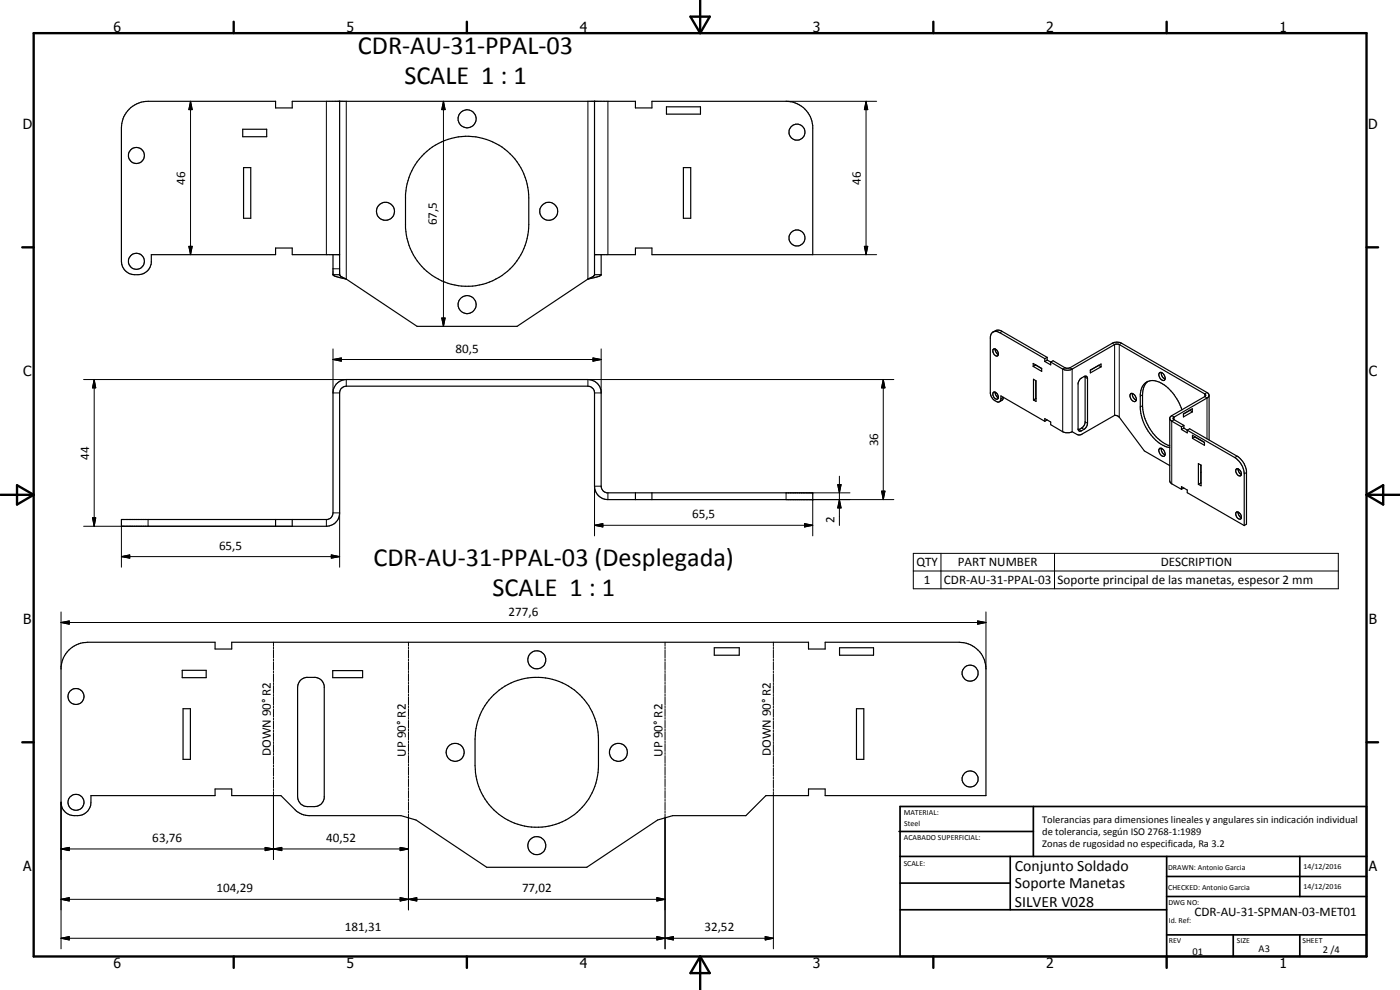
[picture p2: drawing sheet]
<svg xmlns="http://www.w3.org/2000/svg" width="420mm" height="297mm" viewBox="0 0 420 297" stroke-linecap="round" stroke-linejoin="round" font-family="sans-serif">
<g fill="none" stroke="#000" stroke-width=".35">
<path d="M72.8 38.8h7.2v2.2h-7.2zM101.9 30.4v52.1M178.4 30.4v52.1M200 32h10.2v2.2h-10.2zM73.1 50.3h2.2v15.2h-2.2zM127.3 46.1a18.5 18.5 0 0 1 20.1-3.7 18.5 18.5 0 0 1 11.3 17v8a18.5 18.5 0 0 1-18 18.5 18.5 18.5 0 0 1-19-17.4v-10.2a18.5 18.5 0 0 1 5.6-12.2zM205.1 50.3h2.2v15.2h-2.2zM99.9 76.4v6M101.9 76.4h-14.2v-2h-5v2h-37.3v2.5a4.6 4.6 0 0 1-4 3.6 4.6 4.6 0 0 1-4.7-2.7l-.3-1.4v-40a8 8 0 0 1 8-8h38.3v2h5v-2h103v2h5v-2h40.2a8.1 8.1 0 0 1 8 7.3v38.7h-48.2v-2h-5v2h-12.3M180.4 76.4v6.1M99.9 82.4h2M99.9 82.4l.7 .5 3.3 .8"/>
<path d="M101.9 82.5l.4 .4 1.6 .8M103.9 83.7l21.3 14.2h30l21.2-14.2M178.4 82.4h2M178.4 82.5l-.3 .4-1.7 .8M180.4 82.5l-.6 .4-3.4 .8M298 99.6l1.2-.5 1.2 .1 13.9 8M298 104.9a1.08 1.08 0 0 1 1.2 0 1.08 1.08 0 0 1 .4 1.1v.4a.7 .7 0 0 1-.7 .5 .7 .7 0 0 1-.6-.7l-.3-.7zM298 117.9a1.08 1.08 0 0 1 1.2 0 1.08 1.08 0 0 1 .4 1.1v.4a.7 .7 0 0 1-.7 .4 .7 .7 0 0 1-.6-.6l-.3-.8zM298.7 104.7a1.96 1.96 0 0 0 .9 1.7M298.7 117.6l.2 .9 .7 .8M301.1 119.2l-.2 .7-.9 .6M310.1 109.1l2.5 1.4v.9l-2.5-1.5z"/>
<path d="M310.2 113.8l.7 .5v6.1l-.7-.4zM310.8 109.5h.1M310.8 109.5l1.8 1.1M310.8 109.5l-.7 .4M310.8 119.6h.1M310.8 119.6l-.6 .4M310.8 114.2v5.4M313.6 107.6l-13.6-7.8a1.7 1.7 0 0 0-1.8-.3 1.7 1.7 0 0 0-1 1.6v17a2.75 2.75 0 0 0 2.7 2.5l.5-.7v-1.1l13.2 7.6M313.6 108.5l1.7 1v-.9M313.6 107.6v.9M314.3 107.2v.8M314.3 108l1 .6"/>
<path d="M314.3 108l-.7 .5M314.3 107.2l-.7 .4M315.3 108.6l.7-.4 3.6 2.2 1.1 .1 13.1-7.5a3.1 3.1 0 0 1 2.8 0l26.1 15.1 .1 .4 .1 13.5M315.3 108.6l4.2 2.4h1.7l13.3-7.6 1.1-.1 26.1 15 .2 .2-.2 .4-10 5.8-.6 .7v18.9l.6 .9 2.9 1.6M324.2 113.7l1.1-.7a.64 .64 0 0 1 .8-.1 .64 .64 0 0 1 .3 .7v13.4a2.69 2.69 0 0 1-2.2 2.4l-.5-.2-.2-.3v-13.9zM325.6 112.9l.1 13.9a2.73 2.73 0 0 1-2.1 2.1M327.2 111l3.2-1.8v.9l-3.2 1.8zM329.7 109.6l-2.5 1.5M329.7 109.6h.1M329.7 109.6l.7 .5M339.3 118.2a1.42 1.42 0 0 1 1.5 .7 1.42 1.42 0 0 1-.2 1.6 1.72 1.72 0 0 1-1.3-2.3zM339.8 118.1a1.91 1.91 0 0 0 1.2 2"/>
<path d="M344.5 114.4a4.9 4.9 0 0 0-1.6 4v3.3a13.8 13.8 0 0 0 8.2 12M348 111.8a1.47 1.47 0 0 1 1.4 .7 1.47 1.47 0 0 1 0 1.6 1.56 1.56 0 0 1-1.4-2.3zM348.5 111.8a1.95 1.95 0 0 0 1.2 1.9M362.8 118.7l-.6 .7-10 5.8v.7l3.1 1.7M313.6 126.4v-.8l1.7 1v.8l3.9 2.3 1.7 .1 .9-.3 1.5 .9 .7 .1 .5-.1 10-5.8 .7 .1 .7 .5 7.5 10.1 7.7 4.4M314.3 126l-.7 .4M348.1 134.5a1.59 1.59 0 0 1 1.3 2.4 1.59 1.59 0 0 1-1.3-2.4zM348.5 134.5a1.96 1.96 0 0 0 1.2 2M351.1 125.6l.6 .8 2.9 1.7M354.6 128.9l1.7 1v-.8M354.6 128.1v.8M354.7 123a12.4 12.4 0 0 0-8.3-8.8 3.5 3.5 0 0 0-4 3l-.2 1.1a19 19 0 0 0 .5 7.1 13.1 13.1 0 0 0 7.9 8.8l.5 .1"/>
<path d="M355.2 124.2l2.6-1.6v1l-2.6 1.5zM355.3 127.6v.8M355.3 128.4l1 .7M355.3 128.4l-.7 .5M355.3 127.6l-.7 .5M356.3 129.1l14.3 8.2a6.3 6.3 0 0 1 2.8 4.9v15.5M356.3 129.1l.7-.4 14.3 8.2a6.2 6.2 0 0 1 2.8 4.5v15.9l-.7 .4M357.2 123.1h.1M357.2 123.1l.6 .5M357.2 123.1l-2 1.1M357.9 131.5v-.9l3.6 2.1M357.9 131.5l3.6 2.1v-.9"/>
<path d="M358.6 131v.1M358.6 131.1l2.9 1.7M358.6 131.1l-.7 .4M359.7 139.1l.8 .5v6.2l-.8-.5zM360.4 139.5v5.4M36.4 155.9h61.9l.7-.3 .6-.7 .3-1v-36a4 4 0 0 1 4-4h72.5a4 4 0 0 1 4 3.5v28.5a2.09 2.09 0 0 0 1.7 2h61.8v2h-61.5a4 4 0 0 1-4-4v-28a2 2 0 0 0-2-2h-72.5a2.09 2.09 0 0 0-2 2v36a4 4 0 0 1-4 4h-61.5zM82.7 155.9v2M87.7 155.9v2M190.7 147.9v2M195.7 147.9v2M354.6 146.8v-.8l1.7 1v.8l17.1 9.9M355.3 146.4l-.7 .4"/>
<path d="M360.4 144.9h.1M360.4 144.9l-.7 .4M360.5 141.7h-.1M371 140.7a1.32 1.32 0 0 1 1.3 .7 1.32 1.32 0 0 1 0 1.4 1.47 1.47 0 0 1-1.3-2.1zM371 153.7a1.32 1.32 0 0 1 1.3 .6 1.32 1.32 0 0 1 0 1.4 1.44 1.44 0 0 1-1.3-2zM371.6 140.7a1.76 1.76 0 0 0 1 1.7M371.6 153.6a1.74 1.74 0 0 0 1 1.7M20.6 195.1a8 8 0 0 1 5.7-2.4h38.2v2h5v-2h173.1v2h5v-2h40.3a8.1 8.1 0 0 1 8 8v38h-48.3v-2h-5v2h-12.7l-6.1 6h-21.9l-4.6 1.3-21.2 14.2h-30l-21.2-14.2-4.6-1.3h-27.5a6 6 0 0 1-4.3-1.7l-4.2-4.3h-14.8v-2h-5v2h-37.2v2a4.4 4.4 0 0 1-5.9 3.9 4 4 0 0 1-3.1-3.4v-41.2l.7-2.6zM214.4 194.4h7.5v2.2h-7.5zM252 194.4h10.2v2.2h-10.2zM54.7 201.1h7.2v2.2h-7.2zM54.9 212.6h2.2v15.2h-2.2z"/>
<path d="M90.2 204.1l1.7-.9h2.8a2.96 2.96 0 0 1 2.6 2.6v33.6a2.93 2.93 0 0 1-3 2.6 4.4 4.4 0 0 1-3.5-.4 2.95 2.95 0 0 1-1.5-2.6v-32.8l.3-1.1zM99.9 201.2h8.9v2.1h-8.9zM148.2 208.4a18.5 18.5 0 0 1 20.1-3.7 18.5 18.5 0 0 1 11.3 17v8a18.5 18.5 0 0 1-18.5 18.5 18.5 18.5 0 0 1-18.5-18.5v-8a18.8 18.8 0 0 1 5.6-13.3zM257 212.6h2.2v15.2h-2.2z"/>
<circle cx="140.2" cy="35.6" r="2.71"/>
<circle cx="239.2" cy="39.6" r="2.4"/>
<circle cx="40.9" cy="46.7" r="2.41"/>
<circle cx="40.9" cy="78.4" r="2.41"/>
<circle cx="115.7" cy="63.4" r="2.71"/>
<circle cx="164.7" cy="63.4" r="2.7"/>
<circle cx="239.2" cy="71.4" r="2.4"/>
<circle cx="140.2" cy="91.4" r="2.71"/>
<circle cx="161.1" cy="198" r="2.71"/>
<circle cx="22.8" cy="209" r="2.4"/>
<circle cx="291.1" cy="202" r="2.41"/>
<circle cx="136.6" cy="225.7" r="2.7"/>
<circle cx="185.6" cy="225.7" r="2.71"/>
<circle cx="291.1" cy="233.7" r="2.41"/>
<circle cx="22.8" cy="240.7" r="2.4"/>
<circle cx="161.1" cy="253.7" r="2.7"/>
</g>
<g fill="none" stroke="#000" stroke-width=".3">
<path d="M57.2 30.4l.5 2.5h-1zM57.2 30.4v46M97.9 30.4v46M103.9 30.4v53.3M133.1 30.4l.5 2.5h-1zM133.1 30.4v67.5M176.4 30.4v53.3M182.4 30.4v46M235.9 30.4h27.2M259.9 30.4l.5 2.5h-1zM259.9 30.4v46M56.7 73.9h1l-.5 2.5z"/>
<path d="M243.9 76.4h19.2M259.4 73.9h1l-.5 2.5zM99.9 80.6h2M132.6 95.4h1l-.5 2.5zM300.8 99.4l-.8 .4M25.1 113.9h78.8v2M28.3 113.9l.4 2.5h-.9zM28.3 113.9v44M99.9 107.9l2.5-.5v1zM99.9 104.7v13.2h2M99.9 107.9h80.5M178 107.4l2.4 .5-2.4 .5z"/>
<path d="M180.4 104.7v13.2h-2M265.1 113.9l.5 2.5h-1zM265.1 113.9v36M268.3 113.9h-91.9v2M301.1 119.2l-.7 .4M319.6 110.4l-.7 .3v18.8M321.1 110.4l.7 .3v18.8M325.7 113.2l.7 .4M333.8 103l.7 .4v21.2M336.6 103l-.7 .4v21.8M342.9 118.4l-.7 .5M362.2 117.8l-.6 .4v.8l.6 .4v12.3"/>
<path d="M323.9 128.8l.7 .4M324.6 128.4l.7 .4M325.7 126.6l.7 .4M342.9 121.7l-.7 .4M351.7 124.7l.7 .4v.8l-.7 .5v18.8M371.3 136.9l-.7 .4M25.1 157.9h62.6M27.8 155.4h.9l-.4 2.5zM36.4 157.9v12.3M44.4 155.9v2M97.9 155.9v2M99.9 153.9h2v16.3"/>
<path d="M178.4 157.6l2.5-.5v1zM178.4 157.6h65.5M180.4 145.9h-2v14.9M182.4 147.9v2M241.5 157.1l2.4 .5-2.4 .5zM243.9 149.9v10.9M251.4 145.4h1l-.5 2.5zM251.9 149.9l.5 2.5h-1zM251.9 142.9v14.7M255.1 147.9h-19.2v2h32.4M264.6 147.4h1l-.5 2.5zM374.1 141.8l-.7 .4"/>
<path d="M36.4 167l2.5-.5v1zM36.4 167h65.5M99.4 166.5l2.5 .5-2.5 .5zM274.1 166h127.5v10.7h-127.5zM274.1 171.3h127.5M282.4 166v10.7M316.5 166v10.7M18.3 186.8l2.5-.5v1zM18.3 183.6v17.1M18.3 186.8h277.6M82.1 192.7v1.2M82.1 194.2v.6"/>
<path d="M82.1 195.1v2.3M82.1 197.7v.6M82.1 198.6v2.4M122.6 192.7v1.2M122.6 194.2v.6M122.6 195.1v2.3M122.6 197.7v.6M122.6 198.6v2.3M199.6 192.7v1.2M199.6 194.2v.6M199.6 195.1v2.3M199.6 197.7v.6"/>
<path d="M199.6 198.6v2.3M232.1 192.7v1.2M232.1 194.2v.6M232.1 195.1v2.3M232.1 197.7v.6M232.1 198.6v2.4M293.4 186.3l2.5 .5-2.5 .5zM295.9 183.6v17.1M82.1 201.3v.5M82.1 202.2v2.3M82.1 204.8v.6M82.1 205.7v2.4"/>
<path d="M82.1 208.4v.6M82.1 209.2v2.4M82.1 211.9v.6M82.1 212.8v2.3M82.1 215.4v.6M82.1 216.3v2.4M82.1 219v.6M82.1 219.8v2.4M122.6 201.2v.6M122.6 202.1v2.3M122.6 204.7v.6M122.6 205.6v2.3"/>
<path d="M122.6 208.2v.6M122.6 209.1v2.4M122.6 211.8v.5M122.6 212.6v2.4M122.6 215.3v.5M122.6 216.2v2.3M122.6 218.8v.6M122.6 219.6v2.4M199.6 201.2v.6M199.6 202.1v2.3M199.6 204.7v.6M199.6 205.6v2.3"/>
<path d="M199.6 208.2v.6M199.6 209.1v2.4M199.6 211.8v.5M199.6 212.6v2.4M199.6 215.3v.5M199.6 216.2v2.3M199.6 218.8v.6M199.6 219.6v2.4M232.1 201.3v.5M232.1 202.2v2.3M232.1 204.8v.6M232.1 205.7v2.4"/>
<path d="M232.1 208.4v.6M232.1 209.2v2.4M232.1 211.9v.6M232.1 212.8v2.3M232.1 215.4v.6M232.1 216.3v2.4M232.1 219v.6M232.1 219.8v2.4M82.1 222.5v.6M82.1 223.4v2.4M82.1 226.1v.5M82.1 226.9v2.4"/>
<path d="M82.1 229.6v.6M82.1 230.5v2.3M82.1 233.1v.6M82.1 234v2.3M82.1 236.6v.6M82.1 237.5v20.4M122.6 222.3v.6M122.6 223.1v2.4M122.6 225.8v.6M122.6 226.7v2.3M122.6 229.3v.6M122.6 230.2v2.3"/>
<path d="M122.6 232.8v.6M122.6 233.7v2.3M122.6 236.3v.6M122.6 237.2v2.3M122.6 239.8v.6M199.6 222.3v.6M199.6 223.1v2.4M199.6 225.8v.6M199.6 226.7v2.3M199.6 229.3v.6M199.6 230.2v2.3M199.6 232.8v.6"/>
<path d="M199.6 233.7v2.3M199.6 236.3v.6M199.6 237.2v2.3M199.6 239.8v.6M232.1 222.5v.6M232.1 223.4v2.4M232.1 226.1v.5M232.1 226.9v2.4M232.1 229.6v.6M232.1 230.5v2.3M232.1 233.1v.6M232.1 234v2.3"/>
<path d="M232.1 236.6v.6M232.1 237.5v47.2M18.3 254.7l2.5-.4v.9zM18.3 254.7h104.3M18.3 240.7v44M79.6 254.3l2.5 .4-2.5 .5zM82.1 254.7l2.5-.4v.9zM120.1 254.3l2.5 .4-2.5 .5zM122.6 240.7v2.4M122.6 243.3v.6M122.6 244.2v28.8M199.6 240.7v2.4"/>
<path d="M199.6 243.3v.6M199.6 244.2v40.5M18.3 269.8l2.5-.5v1zM18.3 269.8h181.3M120.1 269.3l2.5 .5-2.5 .5zM120.1 269.3v1l5-1v1zM122.6 269.8l2.5-.5v1zM197.1 269.3l2.5 .5-2.5 .5zM18.3 281.5l2.5-.5v1zM18.3 281.5h213.8M197.1 281l2.5 .5-2.5 .5zM199.6 281.5l2.5-.5v1z"/>
<path d="M229.6 281l2.5 .5-2.5 .5z"/>
</g>
<g fill="#000">
<circle cx="243.9" cy="149.9" r=".18"/>
<circle cx="243.9" cy="147.9" r=".18"/>
</g>
<g fill="none" stroke="#000" stroke-width=".71">
<path d="M10.1 9.9h400v277.1h-400zM70.1 6.5v3.4M140.1 6.5v3.4M207.2 5h5.8l-2.9 4.9zM210.1 0v9.9M280.1 6.5v3.4M350.1 6.5v3.4M6.7 74.2h3.4M410.1 74.2h3.5M.1 148.5h10M5.1 145.6l5 2.9-5 2.9zM410.1 148.5h10"/>
<path d="M410.1 148.5l5-2.9v5.8zM6.7 222.7h3.4M410.1 222.7h3.5M70.1 287v3.4M140.1 287v3.4M210.1 287v10M210.1 287l2.9 5h-5.8zM280.1 287v3.4M350.1 287v3.4"/>
</g>
<g fill="none" stroke="#000" stroke-width=".51">
<path d="M269.8 249.5h40.3M270.1 242h140v45h-140zM270.1 257h140M303.2 257v16M310.1 242v15M350.1 257v30M390.1 257v12M270.1 265h33.1M270.1 273h80M350.1 269h60M350.1 263h60M350.1 280.5h60"/>
<path d="M370.1 280.5v6.5M390.1 280.5v6.5"/>
</g>
<g fill="#000">
<path d="M57.2 30.4l.5 2.5h-1zM133.1 30.4l.5 2.5h-1zM259.9 30.4l.5 2.5h-1zM56.7 73.9h1l-.5 2.5zM259.4 73.9h1l-.5 2.5zM132.6 95.4h1l-.5 2.5zM28.3 113.9l.4 2.5h-.9zM99.9 107.9l2.5-.5v1zM178 107.4l2.4 .5-2.4 .5zM265.1 113.9l.5 2.5h-1zM27.8 155.4h.9l-.4 2.5zM178.4 157.6l2.5-.5v1z"/>
<path d="M241.5 157.1l2.4 .5-2.4 .5zM251.4 145.4h1l-.5 2.5zM251.9 149.9l.5 2.5h-1zM264.6 147.4h1l-.5 2.5zM36.4 167l2.5-.5v1zM99.4 166.5l2.5 .5-2.5 .5zM18.3 186.8l2.5-.5v1zM293.4 186.3l2.5 .5-2.5 .5zM18.3 254.7l2.5-.4v.9zM79.6 254.3l2.5 .4-2.5 .5zM82.1 254.7l2.5-.4v.9zM120.1 254.3l2.5 .4-2.5 .5z"/>
<path d="M18.3 269.8l2.5-.5v1zM120.1 269.3l2.5 .5-2.5 .5zM122.6 269.8l2.5-.5v1zM197.1 269.3l2.5 .5-2.5 .5zM18.3 281.5l2.5-.5v1zM197.1 281l2.5 .5-2.5 .5zM199.6 281.5l2.5-.5v1zM229.6 281l2.5 .5-2.5 .5z"/>
</g>
<g font-size="7.9">
<text x="107.4" y="16.3">CDR-AU-31-PPAL-03</text>
<text x="121.4" y="25.3">SCALE 1 : 1</text>
<text x="112.1" y="169.7">CDR-AU-31-PPAL-03 (Desplegada)</text>
<text x="147.8" y="178.7">SCALE 1 : 1</text>
</g>
<g font-size="4.7">
<text x="304.6" y="261.2">Conjunto Soldado</text>
<text x="304.6" y="266.6">Soporte Manetas</text>
<text x="304.6" y="272">SILVER V028</text>
</g>
<g font-size="4.2">
<text x="34" y="9.6">6</text>
<text x="104" y="9.6">5</text>
<text x="174" y="9.6">4</text>
<text x="244" y="9.6">3</text>
<text x="314" y="9.6">2</text>
<text x="384" y="9.6">1</text>
<text x="6.8" y="38.7">D</text>
<text x="410.6" y="38.7">D</text>
<text x="7" y="112.9">C</text>
<text x="410.8" y="112.9">C</text>
<text x="7" y="187.1">B</text>
<text x="410.8" y="187.1">B</text>
<text x="7" y="261.4">A</text>
<text x="410.8" y="261.4">A</text>
<text x="34" y="290.4">6</text>
<text x="104" y="290.4">5</text>
<text x="174" y="290.4">4</text>
<text x="244" y="290.4">3</text>
<text x="314" y="290.4">2</text>
<text x="384" y="290.4">1</text>
</g>
<g font-size="3.9">
<text x="55.6" y="55.4" transform="rotate(-90 55.6 55.4)">46</text>
<text x="258.4" y="55.4" transform="rotate(-90 258.4 55.4)">46</text>
<text x="131.1" y="67.6" transform="rotate(-90 131.1 67.6)">67,5</text>
<text x="136.7" y="105.8">80,5</text>
<text x="26.7" y="137.9" transform="rotate(-90 26.7 137.9)">44</text>
<text x="263.5" y="133.9" transform="rotate(-90 263.5 133.9)">36</text>
<text x="207.7" y="155.5">65,5</text>
<text x="250.4" y="156.9" transform="rotate(-90 250.4 156.9)">2</text>
<text x="65.7" y="164.9">65,5</text>
<text x="275" y="170">QTY</text>
<text x="287.5" y="169.9">PART NUMBER</text>
<text x="348.3" y="170">DESCRIPTION</text>
<text x="277.3" y="175.3">1</text>
<text x="283.3" y="175.3">CDR-AU-31-PPAL-03</text>
<text x="317.4" y="175.3">Soporte principal de las manetas, espesor 2 mm</text>
<text x="152.6" y="184.7">277,6</text>
<text x="81.3" y="226.9" transform="rotate(-90 81.3 226.9)">DOWN 90° R2</text>
<text x="121.8" y="227" transform="rotate(-90 121.8 227)">UP 90° R2</text>
<text x="198.8" y="227" transform="rotate(-90 198.8 227)">UP 90° R2</text>
<text x="231.3" y="226.9" transform="rotate(-90 231.3 226.9)">DOWN 90° R2</text>
<text x="45.7" y="252.6">63,76</text>
<text x="97.9" y="252.6">40,52</text>
<text x="65" y="267.8">104,29</text>
<text x="156.7" y="267.8">77,02</text>
<text x="358.5" y="275">CDR-AU-31-SPMAN-03-MET01</text>
<text x="103.5" y="279.4">181,31</text>
<text x="211.4" y="279.4">32,52</text>
</g>
<g font-size="3.1">
<text x="312.7" y="246.8">Tolerancias para dimensiones lineales y angulares sin indicación individual</text>
<text x="312.7" y="250.4">de tolerancia, según ISO 2768-1:1989</text>
<text x="312.7" y="254">Zonas de rugosidad no especificada, Ra 3.2</text>
<text x="357.9" y="286.4">01</text>
<text x="377.7" y="285.6">A3</text>
<text x="397" y="285.9">2 /4</text>
</g>
<g font-size="2.4">
<text x="271.2" y="244.4">MATERIAL:</text>
<text x="271.3" y="252">ACABADO SUPERFICIAL:</text>
<text x="271.4" y="247.9">Steel</text>
<text x="271.2" y="259.7">SCALE:</text>
<text x="350.6" y="260.9">DRAWN: Antonio Garcia</text>
<text x="391.2" y="260.6">14/12/2016</text>
<text x="350.6" y="267">CHECKED: Antonio Garcia</text>
<text x="391.2" y="266.7">14/12/2016</text>
<text x="350.6" y="271.4">DWG NO:</text>
<text x="350.8" y="276.9">Id. Ref:</text>
<text x="350.8" y="282.8">REV</text>
<text x="371.2" y="282.9">SIZE</text>
<text x="390.9" y="282.9">SHEET</text>
</g>
</svg>
